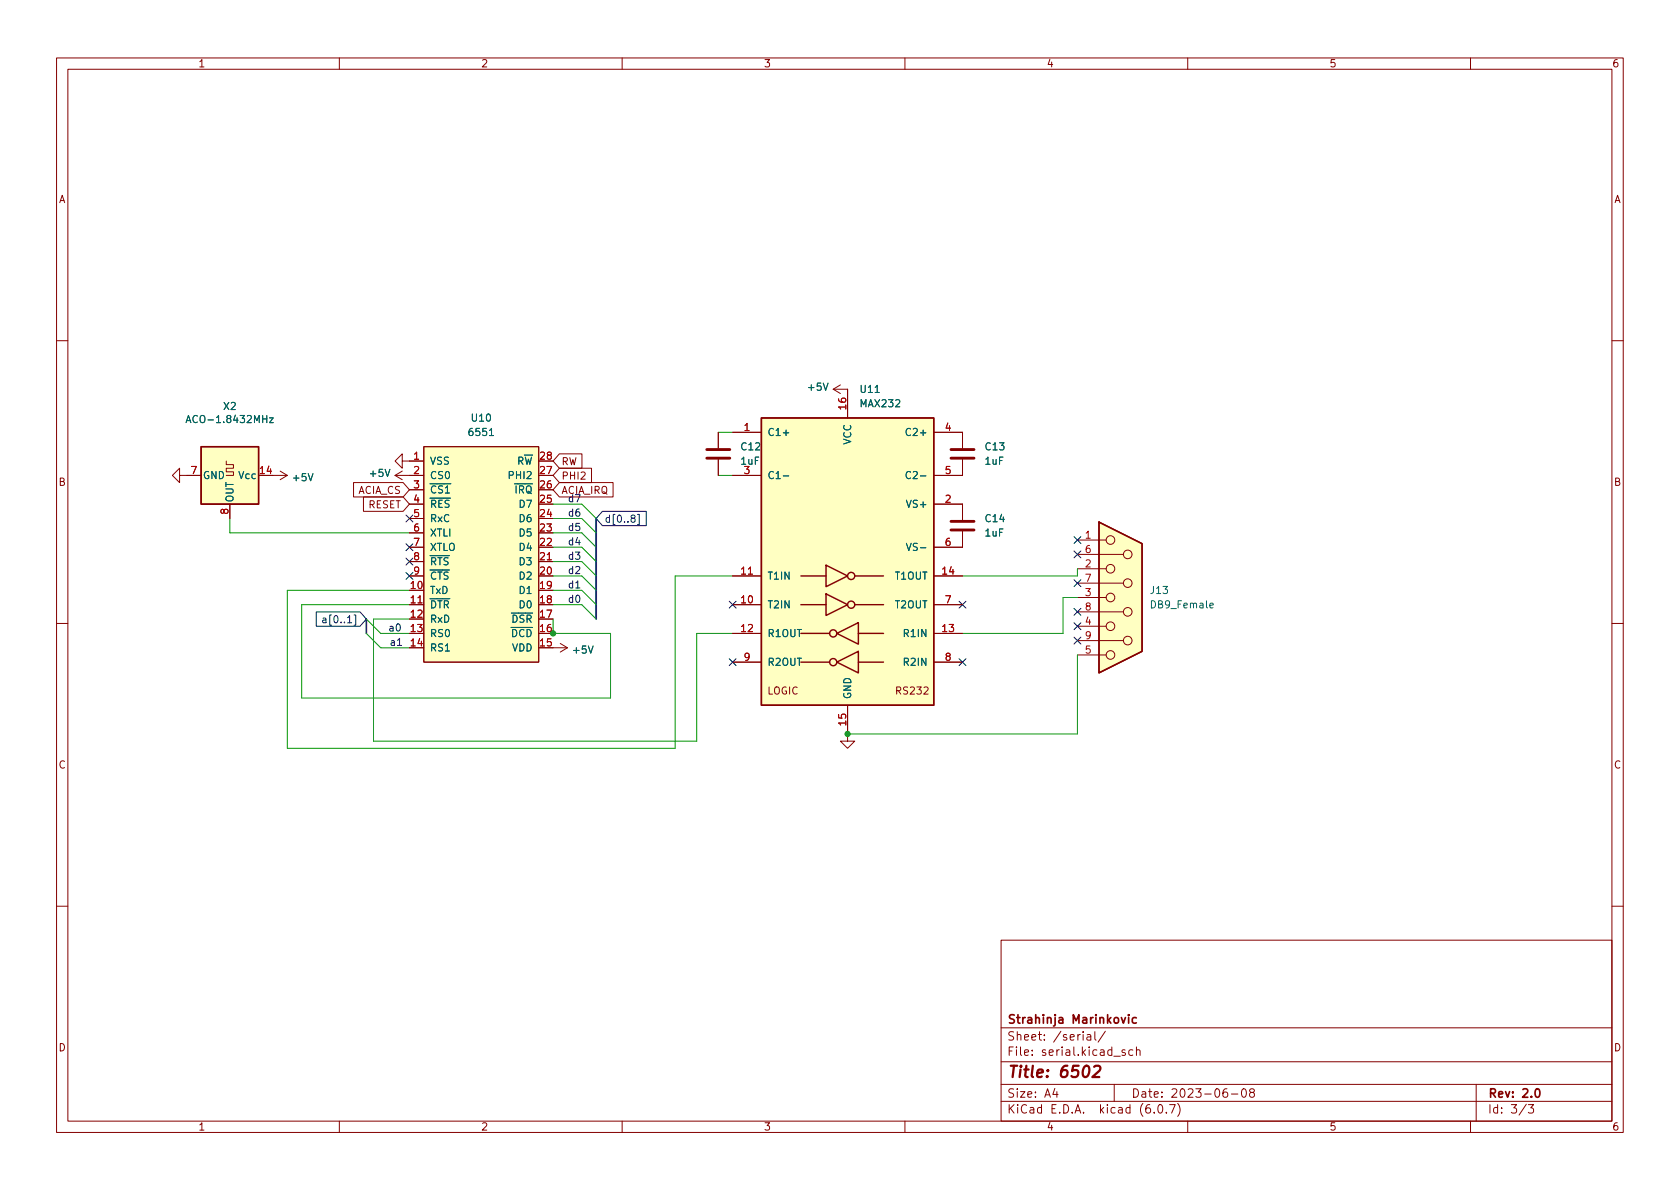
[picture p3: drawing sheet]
<svg xmlns="http://www.w3.org/2000/svg" width="297mm" height="210mm" viewBox="0 0 297 210" stroke-linecap="round" stroke-linejoin="round" font-family="sans-serif">
<g fill="none" stroke="#840000" stroke-width=".18">
<path d="M10 10.2h277v190.1h-277zM12 12.2h273v186.1h-273zM60 10.2v2M110 10.2v2M160 10.2v2M210 10.2v2M260 10.2v2M10 60.2h2M74.9 79h20.3v38.1h-20.3zM127 76.4v2.8M129.5 76.4h5.1M147.3 68.8h2.6v5.1"/>
<path d="M147.3 68.8l1.3 .8M148.6 68.1l-1.3 .7M165.1 76.4h5.1v2.8M285 60.2h2M31.7 84.1v-1.3l-1.2 1.3 1.2 1.2v-1.2h3.9M40 81.5v.7h1.3v.6h-1.3v.6h1.3v.7h-1.3M40.6 89.1v2.6M48.3 84.1h2.5M49.5 83.3l1.3 .8M50.8 84.1l-1.3 .7M62.5 85.3h8.8l1.1 1.3-1.1 1.3h-8.8zM64.3 87.9h7l1.1 1.2-1.1 1.3h-7z"/>
<path d="M69.8 84.1l1.3 .7M69.8 84.1h5.1M71.1 81.5v-1.2l-1.3 1.2 1.3 1.3v-1.3h3.8M71.1 83.3l-1.3 .8M72.4 99.3h2.5M72.4 86.6h2.5M72.4 89.1h2.5M72.4 91.7h2.5M72.4 94.2h2.5M72.4 96.8h2.5M95.2 99.3h2.6M98.9 82.8h5.7v2.5h-5.7l-1.1-1.2z"/>
<path d="M98.9 80.3h4v2.5h-4l-1.1-1.3zM98.9 85.3h9.5v2.6h-9.5l-1.1-1.3zM127 81.3v2.8M129.5 84.1h5.1M165.1 89.1h5.1v2.8M170.2 81.3v2.8h-5.1M170.2 94v2.8h-5.1M190.5 98h8.1M190.5 95.5h5.1M10 110.2h2M72.4 106.9h2.5M72.4 101.8h2.5"/>
<path d="M97.8 114.5h2.5M99.1 113.8l1.2 .7M100.3 114.5l-1.2 .8M129.5 106.9h5.1M129.5 101.8h5.1M129.5 112h5.1M129.5 117.1h5.1M165.1 106.9h5.1M165.1 101.8h5.1M165.1 112h5.1M165.1 117.1h5.1M190.5 115.8h5.1"/>
<path d="M190.5 113.3h8.1M190.5 110.7h5.1M190.5 108.2h8.1M190.5 105.7h5.1M190.5 103.1h8.1M190.5 100.6h5.1M285 110.2h2M149.9 124.7v6.4h1.2l-1.2 1.2-1.3-1.2h1.3M10 160.2h2M177 166.3h108v32h-108zM285 160.2h2M60 198.3v2"/>
<path d="M110 198.3v2M160 198.3v2M177 194.8h108M177 191.8h108M177 187.8h108M177 181.8h108M186.5 192.5l-.4 1h1M186.9 193v1M191.5 182.4v.2M192.2 183h.6l.1 .9M192.9 183.3l-.5 .1a.29 .29 0 0 0-.3 .2 .29 .29 0 0 0 .3 .3h.5M193.6 182.4v1.3l.2 .2"/>
<path d="M195.4 182.4l-1.3 1.9M196.9 186.8h1.2M197 191.8v3M198.9 185.7l-.3-.1-.2 .2v.3l.5 .1v.4h-.5M200.3 185.7l-.4-.1-.3 .3v.4l.1 .3h.6M200.9 185.8l.2-.2 .4 .1 .1 .9M200.9 185.1v1.5M204.1 196.7v.1M204.9 195.4l.2-.1a.81 .81 0 0 1 .6 .7 .81 .81 0 0 1-.3 .8h-.2a.81 .81 0 0 1-.6-.6 .81 .81 0 0 1 .3-.8zM206.2 196.7v.1M206.8 195.3h1l-.7 1.5M208.2 195.1a1.72 1.72 0 0 1 0 2.3"/>
<path d="M210 198.3v2M216.9 192.5a.59 .59 0 0 0-.7 .7v.5l.2 .3h.4l.2-.1 .1-.5-.2-.2-.4-.1-.3 .3M217.7 193.5h1.2M219.7 192.6l.2-.1a.81 .81 0 0 1 .5 .7 .81 .81 0 0 1-.3 .8h-.1a.81 .81 0 0 1-.6-.6 .81 .81 0 0 1 .3-.8zM221.2 193.2l-.3-.3 .1-.2 .2-.2 .4 .1 .2 .2-.1 .2-.6 .2-.2 .3 .1 .4 .2 .1h.4l.2-.3-.1-.4-.2-.1M260 198.3v2M261 191.8v6.5M269.9 195.3l-1.3 1.9M270.2 195.3h1l-.6 .6 .5 .1v.7l-.2 .1h-.5l-.2-.1"/>
<circle cx="196.3" cy="95.5" r=".76"/>
<circle cx="199.4" cy="98" r=".76"/>
<circle cx="196.3" cy="110.7" r=".76"/>
<circle cx="196.3" cy="100.6" r=".76"/>
<circle cx="196.3" cy="115.8" r=".76"/>
<circle cx="196.3" cy="105.7" r=".76"/>
<circle cx="199.4" cy="103.1" r=".76"/>
<circle cx="199.4" cy="113.3" r=".76"/>
<circle cx="199.4" cy="108.2" r=".76"/>
</g>
<path d="M199.6 179.4v.2M199.6 179.9v1M200.9 180l-.4-.1-.3 .3v.4l.1 .3h.6M271.6 192.6l.2-.1a.82 .82 0 0 1 .6 .7 .82 .82 0 0 1-.3 .8h-.2a.81 .81 0 0 1-.6-.6 .81 .81 0 0 1 .3-.8z" fill="none" stroke="#840000" stroke-width=".3"/>
<path d="M191.7 188.7a.46 .46 0 0 1 .5-.2 .46 .46 0 0 1 .4 .3 1.15 1.15 0 0 1-.8 1.7l-.2-.1a1.54 1.54 0 0 1 .1-1.7zM193.5 188.7l.3-.2h.4a.45 .45 0 0 1 .3 .5l-.1 .3-1.3 1.2h1.3" fill="none" stroke="#840000" stroke-width=".4"/>
<path d="M125 79.5h4M168.1 79.5h4.1M125 81h4M168.1 81h4.1M168.1 93.7h4.1M168.1 92.2h4.1" fill="none" stroke="#840000" stroke-width=".51"/>
<g fill="#ffffc2" stroke="#ffffc2" stroke-width=".18">
<path d="M35.6 79h10.1v10.1h-10.1z"/>
<path d="M194.3 92.3l7.6 3.8v19.1l-7.6 3.8z"/>
<path d="M74.9 79h20.3v38.1h-20.3z"/>
<path d="M134.6 73.9h30.5v50.8h-30.5z"/>
</g>
<g fill="none" stroke="#840000" stroke-width=".25">
<path d="M35.6 79h10.1v10.1h-10.1zM134.6 73.9h30.5v50.8h-30.5zM146 99.9l3.9 1.9-3.9 2zM194.3 92.3l7.6 3.8v19.1l-7.6 3.8zM141.6 106.9h4.4M141.6 101.8h4.4M141.6 117.1h5.1M141.6 112h5.1M146 105l3.9 1.9-3.9 1.9zM148 117.1l3.8-1.9v3.8zM148 112l3.8-1.9v3.8zM151.1 106.9h5.1"/>
<path d="M151.1 101.8h5.1M151.8 117.1h4.4M151.8 112h4.4"/>
<circle cx="147.3" cy="112" r=".63"/>
<circle cx="147.3" cy="117.1" r=".63"/>
<circle cx="150.5" cy="106.9" r=".63"/>
<circle cx="150.5" cy="101.8" r=".63"/>
</g>
<path d="M32.9 74.7l.4-1.2 .4 1.2M33 74.4h.6M47.7 73.9h.6l-.6 .8h.6M161 75.9a.6 .6 0 0 0-.9 .4 .6 .6 0 0 0 .6 .7l.3-.1M138.5 84.2h1M160.3 96.1l.4 1.2 .4-1.2M161 83.5a.6 .6 0 0 0-.9 .4 .6 .6 0 0 0 .6 .7l.3-.1" fill="none" stroke="#006464" stroke-width=".18"/>
<g fill="none" stroke="#000084" stroke-width=".18">
<path d="M71.8 91.1l1.2 1.2M71.8 98.7l1.2 1.2M71.8 96.2l1.2 1.2M73 91.1l-1.2 1.2M73 98.7l-1.2 1.2M73 96.2l-1.2 1.2M106.5 90.4h7.8v2.6h-7.8l-1.1-1.3zM111.8 91.6l-.2-.2v-.2l.2-.1h.4l.1 .2-.1 .2-.5 .2-.1 .2v.3l.2 .2 .4-.1 .1-.2-.1-.4-.1-.1M112.7 91h.3v1.8h-.3M189.9 94.9l1.2 1.2M189.9 97.4l1.2 1.2M191.1 94.9l-1.2 1.2"/>
<path d="M191.1 97.4l-1.2 1.2M55.9 108.2h7.8l1.1 1.3-1.1 1.2h-7.8zM57.1 109.3h.5v.8M57.6 109.6h-.4l-.2 .2 .2 .3h.4M71.8 101.2l1.2 1.3M73 101.2l-1.2 1.3M128.9 116.5l1.2 1.2M128.9 106.3l1.2 1.2M130.1 116.5l-1.2 1.2M130.1 106.3l-1.2 1.2M169.6 106.3l1.2 1.2M169.6 116.5l1.2 1.2"/>
<path d="M170.8 106.3l-1.2 1.2M170.8 116.5l-1.2 1.2M189.9 107.6l1.2 1.2M189.9 112.7l1.2 1.2M189.9 102.5l1.2 1.2M189.9 110.1l1.2 1.2M191.1 107.6l-1.2 1.2M191.1 112.7l-1.2 1.2M191.1 102.5l-1.2 1.2M191.1 110.1l-1.2 1.2"/>
</g>
<path d="M105.4 91.7v17.8M64.8 109.5v2.5" fill="none" stroke="#000084" stroke-width=".3"/>
<g fill="none" stroke="#009600" stroke-width=".18">
<path d="M127 76.4h2.5M40.6 91.7v2.5h31.8M97.8 99.3h5.1l2.5 2.5M97.8 91.7h5.1l2.5 2.5M97.8 94.2h5.1l2.5 2.6M97.8 89.1h5.1l2.5 2.6M97.8 96.8h5.1l2.5 2.5M127 84.1h2.5M64.8 109.5l2.5 2.5h5.1M64.8 112l2.5 2.5h5.1M72.4 106.9h-19.1v16.5h54.6v-11.4h-10.1v-2.5M72.4 109.5h-6.4v21.6h57.2v-19.1h6.3"/>
<path d="M97.8 101.8h5.1l2.5 2.6M97.8 106.9h5.1l2.5 2.6M97.8 104.4h5.1l2.5 2.5M129.5 101.8h-10.1v30.5h-68.6v-27.9h21.6M190.5 100.6v1.2h-20.3M190.5 105.7h-2.5v6.3h-17.8M190.5 115.8v14h-40.6"/>
</g>
<g fill="#009600" stroke="#009600" stroke-width=".18">
<circle cx="149.9" cy="129.8" r=".46"/>
<circle cx="97.8" cy="112" r=".46"/>
</g>
<text font-size="2.8" fill="#840000" x="178" y="190.6">Title: 6502</text>
<g font-size="2.1" fill="#840000">
<text x="178" y="184">Sheet: /serial/</text>
<text x="178" y="181">Strahinja Marinkovic</text>
<text x="178" y="186.7">File: serial.kicad_sch</text>
<text x="178" y="196.9">KiCad E.D.A. kicad (6.0.7)</text>
<text x="178" y="194.1">Size: A4</text>
<text x="200" y="194.1">Date: 2023-06-08</text>
<text x="263" y="194.1">Rev: 2.0</text>
<text x="263" y="196.9">Id: 3/3</text>
</g>
<g font-size="1.8" fill="#840000">
<text x="35" y="11.9">1</text>
<text x="85" y="11.9">2</text>
<text x="135" y="11.9">3</text>
<text x="185" y="11.9">4</text>
<text x="235" y="11.9">5</text>
<text x="285" y="11.9">6</text>
<text x="10.3" y="35.9">A</text>
<text x="285.3" y="35.9">A</text>
<text x="99.2" y="82.3">RW</text>
<text x="10.3" y="85.9">B</text>
<text x="63.2" y="87.3">ACIA_CS</text>
<text x="65.1" y="89.9">RESET</text>
<text x="99.2" y="84.8">PHI2</text>
<text x="99.2" y="87.3">ACIA_IRQ</text>
<text x="285.3" y="85.9">B</text>
<text x="135.6" y="122.8">LOGIC</text>
<text x="158.6" y="122.8">RS232</text>
<text x="10.3" y="135.9">C</text>
<text x="285.3" y="135.9">C</text>
<text x="10.3" y="185.9">D</text>
<text x="285.3" y="185.9">D</text>
<text x="35" y="199.9">1</text>
<text x="85" y="199.9">2</text>
<text x="135" y="199.9">3</text>
<text x="185" y="199.9">4</text>
<text x="235" y="199.9">5</text>
<text x="285" y="199.9">6</text>
</g>
<g font-size="1.8" fill="#006464">
<text x="143" y="69.1">+5V</text>
<text x="152.2" y="69.5">U11</text>
<text x="33.9" y="74.8">ACO-1.8432MHz</text>
<text x="39.6" y="72.5">X2</text>
<text x="83.1" y="77.1">6551</text>
<text x="83.5" y="74.5">U10</text>
<text x="135.6" y="77.1">C1+</text>
<text x="152.2" y="72">MAX232</text>
<text x="160.8" y="77.1">C2+</text>
<text x="75.9" y="82.2">VSS</text>
<text x="89.9" y="82.2">R~{W}</text>
<text x="131" y="82.2">1uF</text>
<text x="131.1" y="79.6">C12</text>
<text x="150.5" y="78.7" transform="rotate(-90 150.5 78.7)">VCC</text>
<text x="174.2" y="82.2">1uF</text>
<text x="174.3" y="79.6">C13</text>
<text x="35.8" y="84.7">GND</text>
<text x="41.3" y="88.9" transform="rotate(-90 41.3 88.9)">OUT</text>
<text x="42.3" y="84.7">Vcc</text>
<text x="51.9" y="85.1">+5V</text>
<text x="65.5" y="84.3">+5V</text>
<text x="75.9" y="84.7">CS0</text>
<text x="75.9" y="87.2">~{CS1}</text>
<text x="75.9" y="89.8">~{RES}</text>
<text x="89.7" y="87.2">~{IRQ}</text>
<text x="90.3" y="84.7">PHI2</text>
<text x="92" y="89.8">D7</text>
<text x="135.6" y="84.7">C1-</text>
<text x="160.7" y="89.8">VS+</text>
<text x="161.2" y="84.7">C2-</text>
<text x="75.9" y="92.3">RxC</text>
<text x="75.9" y="94.9">XTLI</text>
<text x="92" y="94.9">D5</text>
<text x="92" y="92.3">D6</text>
<text x="174.2" y="94.9">1uF</text>
<text x="174.3" y="92.3">C14</text>
<text x="75.9" y="97.4">XTLO</text>
<text x="75.9" y="99.9">~{RTS}</text>
<text x="92" y="99.9">D3</text>
<text x="92" y="97.4">D4</text>
<text x="161.1" y="97.4">VS-</text>
<text x="75.9" y="105">TxD</text>
<text x="75.9" y="107.6">~{DTR}</text>
<text x="75.9" y="102.5">~{CTS}</text>
<text x="92" y="107.6">D0</text>
<text x="92" y="105">D1</text>
<text x="92" y="102.5">D2</text>
<text x="135.6" y="107.6">T2IN</text>
<text x="135.6" y="102.5">T1IN</text>
<text x="158.3" y="102.5">T1OUT</text>
<text x="158.3" y="107.6">T2OUT</text>
<text x="203.5" y="105">J13</text>
<text x="203.7" y="107.6">DB9_Female</text>
<text x="75.9" y="110.1">RxD</text>
<text x="75.9" y="112.6">RS0</text>
<text x="89" y="112.6">~{DCD}</text>
<text x="89.1" y="110.1">~{DSR}</text>
<text x="135.6" y="112.6">R1OUT</text>
<text x="160.1" y="112.6">R1IN</text>
<text x="75.9" y="115.2">RS1</text>
<text x="90.5" y="115.2">VDD</text>
<text x="101.5" y="115.6">+5V</text>
<text x="135.6" y="117.7">R2OUT</text>
<text x="160.1" y="117.7">R2IN</text>
<text x="150.5" y="123.7" transform="rotate(-90 150.5 123.7)">GND</text>
</g>
<g font-size="1.8" fill="#a90000">
<text x="131.6" y="76.2">1</text>
<text x="149.6" y="72.4" transform="rotate(-90 149.6 72.4)">16</text>
<text x="167.1" y="76.2">4</text>
<text x="33.8" y="83.8">7</text>
<text x="46" y="83.8">14</text>
<text x="73.2" y="81.3">1</text>
<text x="73.2" y="83.8">2</text>
<text x="95.5" y="83.8">27</text>
<text x="95.5" y="81.3">28</text>
<text x="131.6" y="83.8">3</text>
<text x="167.1" y="83.8">5</text>
<text x="73.2" y="86.4">3</text>
<text x="73.2" y="88.9">4</text>
<text x="95.5" y="88.9">25</text>
<text x="95.5" y="86.4">26</text>
<text x="167.1" y="88.9">2</text>
<text x="40.4" y="90.9" transform="rotate(-90 40.4 90.9)">8</text>
<text x="73.2" y="91.4">5</text>
<text x="73.2" y="94">6</text>
<text x="95.5" y="94">23</text>
<text x="95.5" y="91.4">24</text>
<text x="191.9" y="95.2">1</text>
<text x="73.2" y="96.5">7</text>
<text x="73.2" y="99.1">8</text>
<text x="73.2" y="101.6">9</text>
<text x="95.5" y="101.6">20</text>
<text x="95.5" y="99.1">21</text>
<text x="95.5" y="96.5">22</text>
<text x="131.1" y="101.6">11</text>
<text x="166.7" y="101.6">14</text>
<text x="167.1" y="96.5">6</text>
<text x="191.9" y="100.3">2</text>
<text x="191.9" y="97.8">6</text>
<text x="72.7" y="104.1">10</text>
<text x="72.7" y="106.7">11</text>
<text x="95.5" y="106.7">18</text>
<text x="95.5" y="104.1">19</text>
<text x="131.1" y="106.7">10</text>
<text x="167.1" y="106.7">7</text>
<text x="191.9" y="105.4">3</text>
<text x="191.9" y="102.9">7</text>
<text x="191.9" y="107.9">8</text>
<text x="72.7" y="109.2">12</text>
<text x="72.7" y="111.8">13</text>
<text x="95.5" y="111.8">16</text>
<text x="95.5" y="109.2">17</text>
<text x="131.1" y="111.8">12</text>
<text x="166.7" y="111.8">13</text>
<text x="191.9" y="110.5">4</text>
<text x="191.9" y="113">9</text>
<text x="72.7" y="114.3">14</text>
<text x="95.5" y="114.3">15</text>
<text x="131.6" y="116.8">9</text>
<text x="167.1" y="116.8">8</text>
<text x="191.9" y="115.6">5</text>
<text x="149.6" y="128.2" transform="rotate(-90 149.6 128.2)">15</text>
</g>
<g font-size="1.8" fill="#0f0f0f">
<text x="100.3" y="88.8">d7</text>
<text x="100.3" y="91.3">d6</text>
<text x="100.3" y="93.9">d5</text>
<text x="100.3" y="96.4">d4</text>
<text x="100.3" y="99">d3</text>
<text x="100.3" y="101.5">d2</text>
<text x="100.3" y="104">d1</text>
<text x="100.3" y="106.6">d0</text>
<text x="68.6" y="111.7">a0</text>
<text x="68.8" y="114.2">a1</text>
</g>
<g font-size="1.8" fill="#000084">
<text x="106.8" y="92.4">d[0..8]</text>
<text x="58.2" y="110.2">a[0..1]</text>
</g>
</svg>
